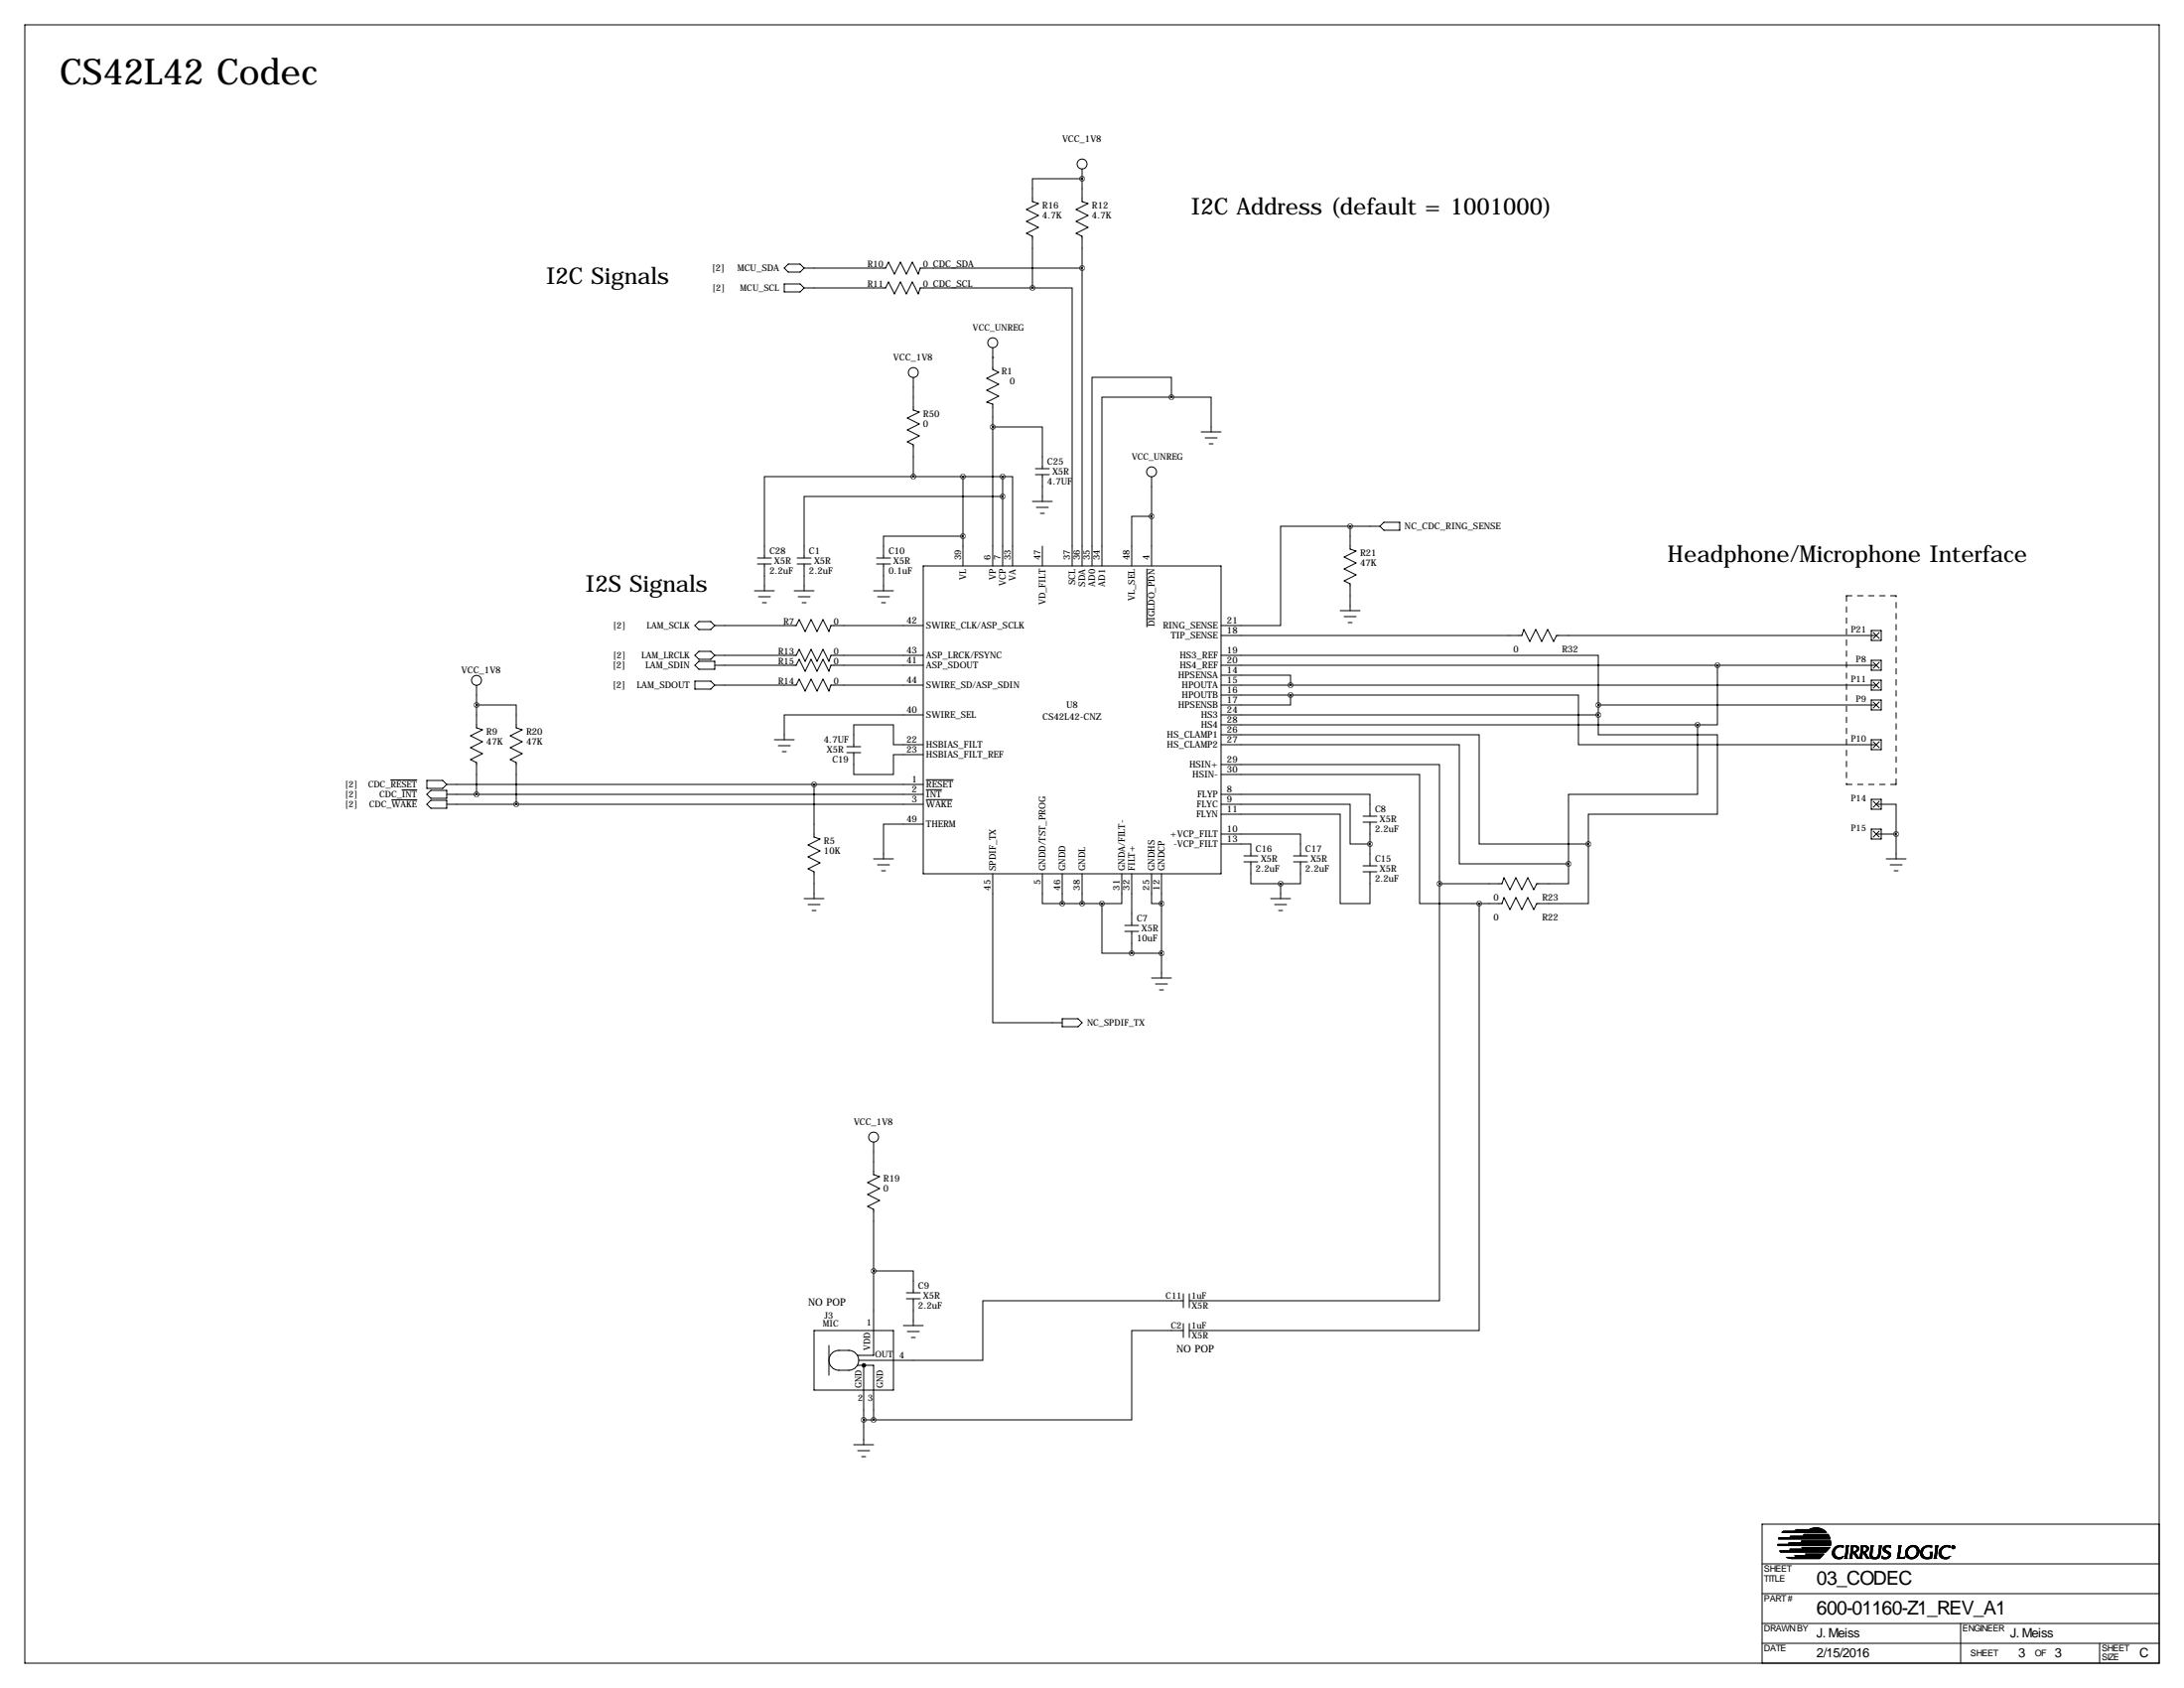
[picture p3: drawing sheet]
<svg xmlns="http://www.w3.org/2000/svg" width="559mm" height="432mm" viewBox="0 0 559 432" stroke-linecap="round" stroke-linejoin="round" font-family="sans-serif">
<g fill="none" stroke="#000" stroke-width=".25">
<path d="M6.3 6.3h546.1v419.1h-546.1zM276.9 45.7h-12.7v5.9l1.5 .5-3.1 1.5 3.1 1.5-3.1 1.5 3.1 1.6-3.1 1.5 1.6 .8v13.2M276.9 45.7h.1M276.9 43.2v8.4l1.5 .5-3.1 1.5 3.1 1.5-3.1 1.5 3.1 1.6-3.1 1.5 1.6 .8v84.3M200.7 72.6h4l1 1.1-1 1h-4zM205.7 68.6l-1-1h-3l-1 1 1 1h3l.9-1h21l.7-1.5 1.6 3 1.5-3 1.5 3 1.5-3 1.5 3 .6-1.5h41.4M205.7 73.7h20.9l.7-1.6 1.6 3.1 1.5-3.1 1.5 3.1 1.5-3.1 1.5 3.1 .6-1.5h28.7M264.2 73.7h10.1v71.1M233.7 96.5v8.4l1.5 .5-3 1.5 3 1.6-3 1.5 3 1.5-3 1.5 1.5 .8v8.1M254 91.4h.1M254 88.9v5.6l1.5 .7-3 1.6 3 1.5-3 1.5 3 1.5-3 1.6 1.5 .5v41.4M254 109.2h12.7v10.7"/>
<path d="M264.9 119.9h3.6M299.7 101.6v-5.1h-20.3v48.3M299.7 101.6h-17.8v43.2M299.7 101.6h10.2v8.9M307.3 110.5h5.1M308.4 112h3M309.4 113.5h1M233.7 121.9h-38.1v20.8M233.7 121.9h22.8M246.4 137.2h-20.3v5.5M246.4 121.9v22.9M256.5 121.9v5.1"/>
<path d="M256.5 127h-50.8v15.7M256.5 121.9h2.6v22.9M256.5 127v17.8M264.2 128.3h5M264.9 121.4h3.6M265.2 129.8h3M266.2 131.3h1M266.7 121.4v6.9M266.7 139.7v5.1M294.6 132.1h-5v12.7M294.6 121.9v22.9M345.4 134.6h-17.7v25.4h-15.3"/>
<path d="M345.4 134.6v5.9l1.6 .5-3.1 1.5 3.1 1.5-3.1 1.5 3.1 1.6-3.1 1.5 1.5 .8v6.8M345.4 134.6h7.7M353.1 134.6l1-1h4v2h-4zM193 151.1h5.1M193.8 142.7h3.6M193.8 144.3h3.6M194.1 152.7h3M195.1 154.2h1M195.6 144.3v6.8M203.2 151.1h5.1M204 142.7h3.5M204 144.3h3.5"/>
<path d="M204.2 152.7h3.1M205.2 154.2h1M205.7 144.3v6.8M223.5 151.1h5.1M224.3 142.7h3.5M224.3 144.3h3.5M224.5 152.7h3.1M225.6 154.2h1M226.1 144.3v6.8M236.2 144.8h76.2v78.7h-76.2zM293.4 145.5v14.9M342.9 156.2h5.1"/>
<path d="M343.9 157.7h3.1M344.9 159.3h1M121.9 175.3v10.9l1.5 .5-3 1.5 3 1.5-3 1.6 3 1.5-3 1.5 1.5 .8v8.1M177.8 174.2h4.1l1 1.1-1 1h-4.1zM178.8 169.2h4.1v2h-4.1l-1-1zM182.9 167.6l-1-1h-3.1l-1 1 1 1.1h3.1l.9-1.1h20.9l.8-1.5 1.5 3.1 1.5-3.1 1.5 3.1 1.6-3.1 1.5 3.1 .5-1.6h23.6M182.9 160l-1-1h-3.1l-1 1 1 1h3.1l.9-1h20.9l.8-1.5 1.5 3 1.5-3 1.5 3 1.6-3 1.5 3 .5-1.5h23.6M182.9 170.2h20.8l.8-1.5 1.5 3 1.5-3 1.5 3 1.6-3 1.5 3 .5-1.5h23.6M182.9 175.3h20.8l.8-1.6 1.5 3.1 1.5-3.1 1.5 3.1 1.6-3.1 1.5 3.1 .5-1.5h23.6M312.4 167.6h96.5v12.7M312.4 172.7h17.8v2.6M312.4 162.6h77l.5-1.6 1.5 3.1 1.5-3.1 1.6 3.1 1.5-3.1 1.5 3.1 .8-1.5h81.8"/>
<path d="M312.4 170.2h167.7M312.4 175.3h167.7M312.4 177.8h17.8M330.2 177.8v2.5h-17.8M330.2 177.8h73.7v12.7h76.2M439.4 170.2v15.2h-5.1M478.8 161.3h2.5v2.5h-2.5zM478.8 168.9h2.5v2.5h-2.5zM478.8 174h2.5v2.5h-2.5zM478.8 179.1h2.5v2.5h-2.5zM479.3 169.4l1.5 1.5M479.3 179.6l1.5 1.5"/>
<path d="M479.3 174.5l1.5 1.5M479.3 161.8l1.5 1.5M480.8 169.4l-1.5 1.5M480.8 179.6l-1.5 1.5M480.8 174.5l-1.5 1.5M480.8 161.8l-1.5 1.5M100 199.5h6.7M109.2 199.6h4.1l1 1.1-1 1h-4.1zM121.9 180.3h10.2v5.9l1.5 .5-3 1.5 3 1.5-3 1.6 3 1.5-3 1.5 1.5 .8v10.6M198.1 189.2h5.1M199.1 190.8h3.1M200.2 192.3h1"/>
<path d="M216.7 192.5h3.5M216.7 191h3.5M218.4 192.5v5.6h10.2v-5.1h7.6M236.2 190.5h-7.6v-5.1h-10.2v5.6M236.2 182.9h-35.5v6.3M237 199.5h6.9M312.4 188h66.1v27.9h27.9M312.4 190.5h61v30.5h27.9M312.4 195.6h55.9v30.5M312.4 198.1h50.8v33h15.3M312.4 185.4h121.9M312.4 182.9h96.5"/>
<path d="M408.9 182.9v5.1h30.5v20.3h-33v7.6M408.9 180.3h71.2M408.9 180.3v2.6M434.3 185.4v17.8h-33v17.8M478.8 189.2h2.5v2.6h-2.5zM479.3 189.7l1.5 1.6M480.8 189.7l-1.5 1.6M100.2 204.6h6.5M102.9 202h3.8M109.2 205.7l1-1h4.1v2.1h-4.1zM110.2 202.2h4.1v2h-4.1l-1-1zM114.3 203.2h121.9"/>
<path d="M114.3 205.7h121.9M114.3 200.7h121.9M208.3 200.7v13.4l1.5 .5-3 1.6 3 1.5-3 1.5 3 1.5-3 1.5 1.5 .8v6.9M223.5 219.7h5.1M236.2 210.8h-10.1v8.9M237 202h3.9M237 204.5h6.6M312.4 203.2h38.1v5.6M312.4 213.4h20.3v5.5M312.4 208.3h30.5v22.8h7.6v-8.1M312.4 205.7h33v10.2h5.1M312.4 215.9h7.6v3"/>
<path d="M318.3 218.9h3.5M331 218.9h3.5M348.7 208.8h3.6M348.7 210.3h3.6M350.5 210.3v11.2M406.4 215.9v15.2h-13.2l-.8 1.6-1.5-3.1-1.5 3.1-1.5-3.1-1.6 3.1-1.5-3.1-.5 1.5h-5.8M478.8 204.5h2.5v2.5h-2.5zM478.8 212.1h2.5v2.5h-2.5zM479.3 205l1.5 1.5M479.3 212.6l1.5 1.5M480.1 205.7h5v7.7M480.1 213.4h5"/>
<path d="M480.8 205l-1.5 1.5M480.8 212.6l-1.5 1.5M482.6 219.7h5.1M485.1 213.4v6.3M205.7 229.9h5.1M206.8 231.4h3M207.8 232.9h1M224.5 221.2h3.1M225.6 222.8h1M254 223.5v38.1h17.8M266.7 223.5v7.6h5.1M271.8 223.5v7.6"/>
<path d="M271.8 231.1h10.1M276.9 223.5v7.6M281.9 231.1v12.7h7.7M287 223.5v7.6h-5.1M287.8 236.7h3.5M287.8 238.3h3.5M289.6 223.5v13.2M289.6 238.3v5.5M294.6 223.5v7.6h2.6M297.2 223.5v26.7M318.3 220.5h3.5M320 220.5v5.6h7.7"/>
<path d="M325.1 229.9h5.1M326.1 231.4h3.1M327.2 232.9h1M327.7 226.1v3.8M331 220.5h3.5M332.7 220.5v5.6h-5M348.7 221.5h3.6M348.7 223h3.6M368.3 226.1v106.6h-64M378.5 231.1v109.3h-74.2M401.3 221v5.1h-8.1l-.8 1.5-1.5-3.1-1.5 3.1-1.5-3.1-1.6 3.1-1.5-3.1-.5 1.6h-16M483.6 221.2h3.1"/>
<path d="M484.6 222.8h1M289.6 243.8h7.6M294.6 250.2h5.1M295.7 251.7h3M296.7 253.2h1M271.8 260.6h4l1.1 1-1.1 1h-4zM223.5 292.1v8.4l1.5 .5-3 1.5 3 1.5-3 1.6 3 1.5-3 1.5 1.5 .8v37.3h-4.1M223.5 325.1h10.2v5.6M231.1 339.1h5.1M231.9 330.7h3.6M231.9 332.2h3.6M233.7 332.2v6.9"/>
<path d="M302.8 332.7h-51.3v15.3h-31.8M302.8 331v3.5M302.8 338.6v3.5M304.3 331v3.5M304.3 338.6v3.5M208.3 340.4h20.3v15.2h-20.3zM212.1 344.2v7.6M212.6 346.4a2.54 2.54 0 0 1 2-1 5 5 0 0 1 4.2 .6 2.54 2.54 0 0 1 .8 2.8 2.54 2.54 0 0 1-2.4 1.7 5 5 0 0 1-4.2-.5 2.54 2.54 0 0 1-.4-3.6zM219.4 349.2h4.1v14M221 349.2v20.4M232.2 340.6h3M233.2 342.1h1"/>
<path d="M302.8 340.4h-13.2v22.8h-66.1M218.4 369.6h5.1M219.5 371.1h3M220.5 372.6h1M221 363.2h2.5M454.9 395.2h13.5M454.9 395.1h13.5M454.9 395h13.5M454.9 395.3h13.5M455 393.7h13.3M455 393.6h13.3M455.1 393.5h13.1"/>
<path d="M455.1 393.4h13.1M455.1 393.3h13.1M455.3 396.7h12.2M455.4 396.8h12M455.4 396.7h12M455.4 396.8h11.9M455.5 397h11.7M455.5 397.1h11.6M455.9 392h11.5M455.9 392h11.4M456 391.9h11.3M456 391.9h11.2"/>
<path d="M456.1 391.8h11.1M456.2 391.7h10.9M456.3 391.7h10.7M457 398.4h8.9M457.3 398.5h8.5M457.4 398.5h8.3M457.6 398.6h8.1M457.7 398.6h7.9M457.7 395h10.7M457.7 394.9h10.7M457.7 394.8h10.7M457.7 394.7h10.7"/>
<path d="M457.7 394.6h10.7M458 396.3h9.8M458 396.2h9.9M458 393.2h10.1M458 393.1h10.1M458.1 396.5h9.5M458.1 396.5h9.6M458.1 396.4h9.6M458.1 393h10M458.1 393h9.9M458.1 392.9h9.9M458.3 398.7h7.2"/>
<path d="M459.1 391.6h7.9M459.2 398h7M459.2 391.6h7.7M459.3 398h6.9M459.3 398.1h6.8M459.3 391.5h7.5M459.4 398.1h6.7M459.4 391.4h7.3M459.5 391.4h7.1M459.6 398.2h6.4M459.6 391.3h6.9M459.7 398.3h6.3"/>
<path d="M459.7 398.3h6.2M460.9 394.5h7.5M460.9 394.4h7.5M460.9 394.3h7.5M460.9 394.2h7.5M461 394.2h7.4M461 395.8h7.3M461.1 396h7M461.1 395.9h7.1M461.2 396.2h6.7M461.3 392.9h6.7M461.4 392.8h6.5"/>
<path d="M461.4 392.7h6.5M461.5 392.7h6.4M461.5 392.6h6.3M461.6 392.5h6.1M461.9 397.5h4.8M462 397.6h4.6M462.1 397.7h4.4M462.2 397.8h4.2M463 391.2h3.3M463 391.2h3.2M463.2 391.1h2.9M463.3 391.1h2.7"/>
<path d="M463.5 391h2.2M463.8 390.9h1.7M464 390.9h1.4M464.3 390.8h.7M466.3 397.9h-7.1M467.6 396.6h-9.5M467.8 396.3l-9.8 .1M468 396.1h-6.9M468.8 397.6h.6M468.8 397.5h.6M468.8 397.4h.6M468.8 397.3h.5"/>
<path d="M468.8 397.2h.5M468.8 397.1h.5M468.8 397h.5M468.9 397.8h.6M468.9 397.7h.6M468.9 397h.4M468.9 396.8h.5M468.9 396.7h.5M468.9 398h.7M468.9 397.9h.7M468.9 396.6h.5M469 398h.7"/>
<path d="M469 396.5h.5M469 398.1l.8 .1M469 398.1h.7M469 396.4h.5M469 396.4h.6M469.1 396.3h.5M469.1 398.2h.8M469.1 396.2h.6M469.2 398.3h.9M469.2 398.3h.8M469.2 396.2h.5M469.2 398.4h2.2"/>
<path d="M469.3 396h.6M469.3 396h.7M469.4 398.5h2M469.4 396.8l-.5 .1M469.4 395.9h.6M469.5 398.6h1.8M469.5 395.8h.8M469.6 395.7h.9M469.6 398.6h1.7M469.6 395.7h2M469.7 395.6h1.9M469.8 396.1h-.6"/>
<path d="M469.9 395.5h1.8M470 398.7h1.1M470.1 395.5h1.6M470.2 398.8h.7M470.2 395.4h1.4M470.2 395.8l-.8 .1M470.4 395.4h1M471.2 398.3h.3M471.2 395.7h.4M471.3 398.3h.2M471.4 395.8h.2M471.4 398.2h.2"/>
<path d="M471.5 398.2h.1M471.5 395.8h.1M471.6 398.1h.1M471.9 398.7h.8M472 398.6h.6M472 398.5h.6M472.1 398.5h.5M472.1 398.4h.4M472.1 398.3h.4M472.1 398.2h.4M472.1 398.1h.5M472.1 398h.5"/>
<path d="M472.2 397.8h.4M472.2 397.7h.4M472.2 397.6h.4M472.2 397.5h.4M472.2 397.4h.5M472.2 397.3h.5M472.2 397.2h.5M472.3 397.1h.4M472.3 397h.4M472.3 396.8h.4M472.3 396.7h.4M472.3 395.4h.8"/>
<path d="M472.3 396.6h.5M472.3 396.5h.5M472.3 396.4h.5M472.3 396.3h.5M472.3 395.5h.7M472.4 396.3h.4M472.4 396.2h.4M472.4 396.1h.4M472.4 396h.4M472.4 395.9h.4M472.4 395.6h.5M472.4 395.5h.6"/>
<path d="M472.4 395.8h.4M472.4 395.8h.5M472.4 395.7h.5M472.6 397.9h-.5M473.2 398.7h.8M473.3 398.6h.6M473.3 398.5h.6M473.4 398.5h.5M473.4 398.4h.5M473.4 398.3h.5M473.4 398.2h.5M473.4 398.1h.5"/>
<path d="M473.5 398h.4M473.5 397.8h.4M473.5 397.7h.4M473.5 397.6h.4M473.5 397.5h.5M473.5 397.4h.5M473.5 397.3h.5M473.5 397.2h.5M473.6 397.1h.4M473.6 397h.4M473.6 396.8h.4M473.6 395.4h1.4"/>
<path d="M473.6 396.7h.4M473.6 396.6h.5M473.6 396.5h.5M473.6 396.4h.5M473.6 395.5h1.5M473.7 396.3h.4M473.7 396.2h.4M473.7 396.1h.4M473.7 396h.4M473.7 395.6h1.7M473.7 395.5h1.5M473.7 395.9h.5"/>
<path d="M473.7 395.8h.5M473.7 395.7h.5M473.9 397.9h-.4M474.2 397h.7M474.2 397.1h.5M474.2 397.1h.6M474.3 397.3h.5M474.3 397.2h.4M474.4 397.5h.5M474.4 397.4h.5M474.4 397h.6M474.4 397.6h.6"/>
<path d="M474.5 397.6l.5 .1M474.5 397.7h.5M474.6 397.8h.5M474.6 397.9h.6M474.7 398h.5M474.7 398.1h.6M474.7 395.7h.7M474.8 398.1h.5M474.8 396.8h.4M474.8 398.2h.6M474.8 396.7h.5M474.8 395.7h.7"/>
<path d="M474.9 398.3h.5M474.9 396.7h.4M474.9 398.4h.7M474.9 398.3h.6M474.9 395.8h.6M475 395.8h.5M475 398.5h.7M475 398.5h.6M475 396.5h.5M475 395.9h.6M475.1 398.6h.6M475.1 396.5h.4"/>
<path d="M475.1 396.4h.4M475.1 396h.5M475.1 398.6l1.4 .1M475.1 396.3h.4M475.1 396.3h.5M475.1 396.2h.5M475.1 396.1h.5M475.2 396.8l-.7 .1M475.4 396.6h-.5M475.8 398.6h.6M475.8 398.5h.6M475.9 398.5h.5"/>
<path d="M475.9 398.4h.5M475.9 398.3h.5M475.9 398.2h.5M475.9 398.1h.5M475.9 398h.5M476 398h.4M476 397.9h.5M476 397.8h.5M476 397.7h.5M476 397.6h.5M476 397.5h.5M476 397.4h.5"/>
<path d="M476 397.3h.5M476 397.2h.5M476.1 397.1h.4M476.1 397.1h.5M476.1 397h.5M476.1 396.8h.5M476.1 395.4h1.4M476.1 396.7h.5M476.1 396.6h.5M476.1 396.5h.5M476.1 396.4h.5M476.1 395.5h1.5"/>
<path d="M476.2 396.3h.5M476.2 396.2h.5M476.2 396.1h.5M476.2 396h.5M476.2 395.6h1.7M476.2 395.5h1.5M476.2 395.9h.5M476.2 395.8h.5M476.2 395.7h.5M476.7 397.1h.7M476.7 397h.8M476.7 395.8l-.5 .1"/>
<path d="M476.8 397.1h.4M476.8 397.3h.5M476.8 397.2h.5M476.9 397.4h.5M476.9 397.3h.4M476.9 397.5h.5M476.9 397h.6M477 397.6h.5M477 397.5h.5M477.1 397.7h.4M477.1 397.8h.5M477.2 397.9h.5"/>
<path d="M477.2 398h.5M477.3 398.1h.5M477.3 398h.4M477.3 395.7h.6M477.3 396.8h.4M477.4 398.2h.5M477.4 396.7h.4M477.4 395.7h.6M477.4 398.3h.5M477.5 398.4h.6M477.5 398.3h.5M477.5 395.8h.5"/>
<path d="M477.5 398.5h.7M477.5 398.5h.6M477.5 396.5h.5M477.6 398.6h.6M477.6 396.5h.4M477.6 396.4h.4M477.6 396h.5M477.6 395.9h.5M477.6 398.6l.8 .1M477.6 396.3h.5M477.6 396.2h.5M477.6 396.1h.5"/>
<path d="M477.7 396.8l-.6 .1M477.9 396.6h-.4M478.5 398.1h.5M478.5 398h.5M478.5 397.9h.4M478.5 397.8h.4M478.5 397.7h.4M478.5 397.6h.4M478.5 397.5h.4M478.5 398.3h.7M478.5 398.3h.6M478.5 398.2h.6"/>
<path d="M478.5 397.4h.5M478.5 397.3h.5M478.5 397.2h.5M478.5 397.1h.5M478.6 398.4h.9M478.6 397.1h.4M478.6 397h.4M478.6 396.8h.4M478.6 396.7h.4M478.6 395.4h.8M478.6 398.5h2.1M478.6 396.6h.4"/>
<path d="M478.6 396.5h.5M478.6 396.4h.5M478.6 396.3h.5M478.6 396.2h.5M478.6 395.5h.7M478.7 398.5h2M478.7 396.2h.4M478.7 396.1h.4M478.7 396h.4M478.7 395.9h.4M478.7 395.6h.5M478.7 395.5h.6"/>
<path d="M478.7 398.6h1.9M478.7 395.8h.4M478.7 395.8h.5M478.7 395.7h.5M478.8 398.6h1.7M479 398.7h1.3M479.2 398.8h.9M480.2 398.3h.6M480.3 398.3h.6M480.3 398.2h.6M480.5 398.1h.5M480.5 398h.5"/>
<path d="M480.5 397.9h.5M480.6 397.8h.4M480.6 397.7h.5M480.6 397.6h.5M480.6 397.5h.5M480.7 397.5h.4M480.7 397.4h.4M480.7 397.3h.4M480.7 397.2h.4M480.7 397.1h.4M480.7 397h.5M480.7 396.8h.5"/>
<path d="M480.7 396.7h.5M480.7 395.4h.8M480.8 396.5h.4M480.8 396.4h.4M480.8 396.3h.4M480.8 395.5h.7M480.8 398.4h-.9M480.8 396.2h.5M480.8 396.1h.5M480.8 396h.5M480.8 395.6h.6M480.8 395.5h.6"/>
<path d="M480.9 395.9h.4M480.9 395.8h.4M480.9 395.7h.4M481 398.1l-.6 .1M481.2 396.6h-.4M481.3 395.8l-.4 .1M481.5 398.1h.1M481.5 398.2h.2M481.5 398.1l.1 .1M481.5 398.6h1.6M481.5 398.6h1.7M481.5 398.5h1.8"/>
<path d="M481.5 398.4h.8M481.5 398.3h.4M481.5 398.3h.3M481.8 398.7h1.1M481.8 396.4h.6M481.8 396.3l.6 .1M481.8 396.3h.5M481.8 396.2h.5M481.8 396.6h.9M481.8 396.5h.7M481.8 396.5h.6M481.8 396.1h.5"/>
<path d="M481.8 396h.5M481.9 396.7h.9M481.9 395.9h.5M481.9 396.7h1M482 398.8h.7M482 396.8h1M482 395.8h.6M482 395.7h.7M482 396.8l1.2 .1M482 395.7h1.8M482.1 395.6h1.7M482.1 397h1.1"/>
<path d="M482.2 397h1.1M482.2 395.5h1.6M482.3 397.1h1.1M482.3 395.5h1.5M482.4 397.1l1.1 .1M482.4 395.4h1.4M482.5 395.8l-.6 .1M482.6 397.2h1M482.6 395.4h1M482.7 397.3h.9M482.8 397.3h.9M482.9 398.3h.6"/>
<path d="M482.9 397.4h.8M483 398.3h.5M483 397.5h.7M483.1 398.2h.5M483.1 397.5h.7M483.2 397.6h.6M483.2 398.1h.5M483.2 398h.5M483.2 397.7h.6M483.3 397.8h.5M483.3 395.7h.5M483.5 398.4h-.9"/>
<path d="M483.5 395.8h.2M483.6 395.8h.1M483.7 395.9h.1M483.8 397.9h-.5M485.4 398.6h1.9M485.5 398.5h1.8M485.5 398.3h.6M485.5 398.3h.5M485.5 398.2h.5M485.6 398.1h.4M485.6 398.1h.5M485.6 398h.5"/>
<path d="M485.6 397.9h.5M485.6 397.8h.5M485.6 397.7h.5M485.6 397.6h.5M485.6 397.5h.5M485.6 397.4h.5M485.7 397.3h.5M485.7 397.2h.5M485.7 397.1h.5M485.7 397h.5M485.7 395.4h.9M485.7 396.8h.5"/>
<path d="M485.7 396.7h.5M485.7 396.6h.5M485.7 396.5h.5M485.8 396.5h.4M485.8 396.4h.5M485.8 396.3h.5M485.8 396.2h.5M485.8 395.5h.6M485.8 395.5h.7M485.9 396h.4M485.9 395.9h.4M485.9 395.8h.4"/>
<path d="M485.9 395.7h.5M486.2 396.8l-.5 .1M486.3 396.1h-.4M486.4 395.6h-.5M487.2 398.3h.2M487.3 398.6l-2 .1M487.3 398.3h.1M487.4 398.4h-1.9M487.4 398.2h.1M487.5 397.6h.6M487.5 397.5h.6M487.5 397.5h.5"/>
<path d="M487.5 397.4h.5M487.5 397.3h.5M487.5 397.2h.5M487.5 397.1h.5M487.5 397h.5M487.6 397.8h.5M487.6 397.7h.5M487.6 397.6h.5M487.6 397h.4M487.6 396.8h.5M487.6 396.7h.5M487.6 397.9h.6"/>
<path d="M487.6 397.8h.6M487.6 396.6h.5M487.7 398h.6M487.7 398h.5M487.7 396.5h.5M487.7 398.1l.7 .1M487.7 398.1h.6M487.7 396.4h.5M487.8 396.3h.5M487.8 398.2h.7M487.8 396.2h.5M487.9 398.3h.7"/>
<path d="M487.9 398.3h.6M487.9 396.2h.5M487.9 398.4h1M488 396h.5M488 396h.6M488.1 398.5h2M488.1 395.9h.5M488.1 398.5h1.9M488.2 398.6h1.7M488.2 395.8h.7M488.3 398.6h1.6M488.3 396.3l-.6 .1"/>
<path d="M488.3 395.7h.8M488.4 395.7h1M488.4 395.6h2.1M488.5 396.1h-.6M488.5 398.7h1.1M488.6 395.5h1.8M488.7 398.8h.7M488.7 395.5h1.6M488.8 395.8l-.7 .1M488.8 395.4h1.3M489 395.4h1M489.6 395.7h1"/>
<path d="M489.7 398.3h.6M489.8 398.3h.6M489.8 395.7h.8M489.9 398.2h.5M489.9 395.8h.8M490 395.8l.7 .1M490.1 398.1h.5M490.1 398h.5M490.2 398h.4M490.2 395.9h.6M490.2 396h.6M490.3 398.4h-1"/>
<path d="M490.3 397.8h.4M490.3 397.8h.5M490.3 396.1h.6M490.3 397.7h.5M490.3 396.2h.6M490.4 397.6h.5M490.4 396.3h.5M490.4 396.2h.5M490.4 397.5h.5M490.4 397.4h.5M490.4 396.3h.6M490.5 397.3h.5"/>
<path d="M490.5 397.2h.5M490.5 396.6h.5M490.5 396.5h.5M490.5 396.4h.5M490.5 398.1l-.6 .1M490.5 397.1h.5M490.5 397h.5M490.5 396.8h.5M490.5 396.7h.5M490.7 397.9h-.5M490.9 397.6l-.6 .1M491 397.1l-.5 .1"/>
<path d="M491.4 397.7h.6M491.4 397.6h.5M491.4 397.5h.5M491.4 397.4h.5M491.4 397.3h.5M491.4 397.2h.5M491.4 397.1h.5M491.4 397h.5M491.4 397.9h.7M491.4 397.8h.6M491.4 396.8h.5M491.4 396.7h.5"/>
<path d="M491.5 398h.7M491.5 396.7h.4M491.5 396.6h.5M491.5 398.1h.7M491.5 396.5h.5M491.6 398.1l.7 .1M491.6 396.4h.5M491.6 398.2h.8M491.6 396.3h.6M491.7 398.3h.8M491.7 396.2h.5M491.7 398.3h.9"/>
<path d="M491.7 396.2h.6M491.8 398.4h1.2M491.8 396h.6M491.9 398.5h2.3M491.9 396h.6M491.9 395.9h.7M492 398.5h2.2M492.1 398.6h2.1M492.1 395.8h.8M492.2 396.3l-.6 .1M492.2 398.6h2M492.2 395.7h.8"/>
<path d="M492.3 395.7h2M492.4 396.1h-.7M492.4 395.6h1.9M492.5 398.7h1.3M492.6 395.5h1.7M492.7 395.5h1.6M492.7 398.8h.8M492.7 395.8l-.7 .1M492.8 395.4h1.5M493 395.4h1.2M493.8 397.1h.6M493.8 398.3h.5"/>
<path d="M493.8 398.2h.5M493.8 398.1h.5M493.8 395.7h.4M493.9 398h.4M493.9 397.9h.4M493.9 397.8h.4M493.9 397.7h.4M493.9 397.2h.5M493.9 397.6h.5M493.9 397.5h.5M493.9 397.4h.5M493.9 397.3h.5"/>
<path d="M494 395.8h.2M494.1 395.8h.1M494.2 395.9h.1M494.3 398.4h-1M494.4 397.6l-.5 .1M494.8 398.7h.8M494.9 398.6h.6M494.9 398.5h.6M494.9 398.4h.6M495 398.3h.5M495 398.2h.5M495 398.1h.5"/>
<path d="M495 398h.5M495 397.9h.5M495 397.8h.5M495 397.7h.5M495.1 397.6h.4M495.1 397.6h.5M495.1 397.5h.5M495.1 397.4h.5M495.1 397.3h.5M495.1 397.2h.5M495.1 397.1h.5M495.1 397h.5"/>
<path d="M495.1 395.4h.9M495.2 396.8h.4M495.2 396.8h.5M495.2 396.7h.5M495.2 396.6h.5M495.2 396.5h.5M495.2 396.4h.5M495.2 396.3h.5M495.2 396.2h.5M495.2 396.1h.5M495.2 395.5h.7M495.3 396h.4"/>
<path d="M495.3 396h.5M495.3 395.9h.5M495.3 395.8h.5M495.3 395.7h.5M495.7 396.3l-.5 .1M495.9 395.6h-.6M496.1 397.6h.6M496.1 397.5h.6M496.1 397.4h.6M496.1 397.3h.5M496.1 397.2h.5M496.1 397.1h.5"/>
<path d="M496.1 397h.5M496.2 397.8h.6M496.2 397.7h.6M496.2 397h.5M496.2 396.8h.5M496.2 396.7h.5M496.2 397.9h.7M496.2 396.6h.5M496.3 398h.7M496.3 398h.6M496.3 396.5h.5M496.3 398.1l.8 .1"/>
<path d="M496.3 398.1h.7M496.3 396.4h.5M496.3 396.4h.6M496.4 396.3h.5M496.4 398.2h.8M496.4 396.2h.6M496.5 398.3h.9M496.5 398.3h.8M496.5 396.2h.5M496.6 398.4h2.2M496.6 396h.6M496.7 398.5h2"/>
<path d="M496.7 395.9h.6M496.8 398.6h1.8M496.8 395.8h.8M496.9 395.7h.9M496.9 398.6h1.7M497 395.7h1.9M497 395.6h2M497.1 396.1h-.6M497.2 398.7h1.1M497.2 395.5h1.8M497.3 395.5h1.7M497.4 398.8h.7"/>
<path d="M497.5 395.8l-.8 .1M497.5 395.4h1.4M497.6 395.4h1.1M498.4 398.3h.4M498.4 395.7h.5M498.6 398.3h.2M498.7 395.8h.2M498.7 398.2h.2M498.8 398.2h.1M498.8 395.8h.1M498.9 398.1h.1M499.4 395.8h.1"/>
<path d="M499.4 395.7h.1M499.4 396h.1M499.4 395.9h.1M499.4 395.5h.1M499.5 396.1h.6M499.5 396h.1M499.5 395.6h-.1M499.5 395.5h.1M499.5 395.4h.1M499.6 395.4h.4M499.6 396.2h.3M499.6 396h.1"/>
<path d="M499.6 395.9h.1M499.6 395.8h.1M499.6 395.8h.3M499.6 395.7h.1M499.6 395.5h.3M499.8 395.8h.1M499.8 395.7h.1M499.9 395.9h.1M499.9 396h.1M499.9 395.7h.1M499.9 395.6h.1M499.9 395.6h-.3"/>
<path d="M499.9 395.4h.1M500 396h.1M500 395.5h.1M500.1 396h.1M500.1 395.6h.1M500.1 395.5h.1M500.1 395.9h.1M500.1 395.8h.1M500.1 395.7h.1M552.4 389.9h-101.6v35.5M450.8 415.3h101.6M450.8 407.7h101.6"/>
<path d="M450.8 400h101.6M501.6 415.3v10.1M450.8 420.4h101.6M537.2 420.4v5"/>
<circle cx="276.9" cy="42" r="1.27"/>
<circle cx="233.7" cy="95.3" r="1.27"/>
<circle cx="254" cy="87.7" r="1.27"/>
<circle cx="294.6" cy="120.7" r="1.27"/>
<circle cx="121.9" cy="174" r="1.27"/>
<circle cx="223.5" cy="290.9" r="1.27"/>
<circle cx="221" cy="349.3" r=".3"/>
<circle cx="221" cy="349.3" r=".2"/>
<circle cx="221" cy="349.3" r=".46"/>
</g>
<path d="M472.4 152.4v48.3M485.1 152.4h-12.7M472.4 200.7h12.7M485.1 200.7v-48.3" fill="none" stroke="#000" stroke-width=".25" stroke-dasharray="1.4 1.4"/>
<path d="M401.3 221a.05 .05 0 0 0 .1 0 .05 .05 0 0 0-.1 0zM408.9 182.9a.05 .05 0 0 0 .1 0 .05 .05 0 0 0-.1 0zM271.7 231.1a.05 .05 0 0 0 .1 0 .05 .05 0 0 0-.1 0zM297.1 231.1a.05 .05 0 0 0 .1 0 .05 .05 0 0 0-.1 0zM297.1 243.8a.05 .05 0 0 0 .1 0 .05 .05 0 0 0-.1 0zM289.5 243.8a.05 .05 0 0 0 .1 0 .05 .05 0 0 0-.1 0zM327.6 226.1a.05 .05 0 0 0 .1 0 .05 .05 0 0 0-.1 0zM276.8 231.1a.05 .05 0 0 0 .1 0 .05 .05 0 0 0-.1 0zM281.9 231.1a.05 .05 0 0 0 .1 0 .05 .05 0 0 0-.1 0zM121.9 180.3a.05 .05 0 0 0 .1 0 .05 .05 0 0 0-.1 0zM121.9 203.2a.05 .05 0 0 0 .1 0 .05 .05 0 0 0-.1 0zM294.6 132.1a.05 .05 0 0 0 .1 0 .05 .05 0 0 0-.1 0zM350.5 215.9a.05 .05 0 0 0 .1 0 .05 .05 0 0 0-.1 0zM132 205.7a.05 .05 0 0 0 .1 0 .05 .05 0 0 0-.1 0zM208.2 200.7a.05 .05 0 0 0 .1 0 .05 .05 0 0 0-.1 0zM345.4 134.6a.05 .05 0 0 0 .1 0 .05 .05 0 0 0-.1 0zM246.3 137.2a.05 .05 0 0 0 .1 0 .05 .05 0 0 0-.1 0zM256.5 121.9a.05 .05 0 0 0 .1 0 .05 .05 0 0 0-.1 0zM256.5 127a.05 .05 0 0 0 .1 0 .05 .05 0 0 0-.1 0zM378.4 231.1a.05 .05 0 0 0 .1 0 .05 .05 0 0 0-.1 0zM223.5 363.2a.05 .05 0 0 0 .1 0 .05 .05 0 0 0-.1 0zM299.7 101.6a.05 .05 0 0 0 .1 0 .05 .05 0 0 0-.1 0zM246.3 121.9a.05 .05 0 0 0 .1 0 .05 .05 0 0 0-.1 0zM233.6 121.9a.05 .05 0 0 0 .1 0 .05 .05 0 0 0-.1 0zM434.3 185.4a.05 .05 0 0 0 .1 0 .05 .05 0 0 0-.1 0zM276.8 45.7a.05 .05 0 0 0 .1 0 .05 .05 0 0 0-.1 0zM264.1 73.7a.05 .05 0 0 0 .1 0 .05 .05 0 0 0-.1 0zM276.8 68.6a.05 .05 0 0 0 .1 0 .05 .05 0 0 0-.1 0zM439.4 170.2a.05 .05 0 0 0 .1 0 .05 .05 0 0 0-.1 0zM408.9 180.3a.05 .05 0 0 0 .1 0 .05 .05 0 0 0-.1 0zM220.9 363.2a.05 .05 0 0 0 .1 0 .05 .05 0 0 0-.1 0zM223.5 325.1a.05 .05 0 0 0 .1 0 .05 .05 0 0 0-.1 0zM485.1 213.4a.05 .05 0 0 0 .1 0 .05 .05 0 0 0-.1 0z" fill="#000" stroke="#000" stroke-width="1.3"/>
<text font-size="9.2" x="15.2" y="21.7">CS42L42 Codec</text>
<g font-size="5.9">
<text x="304.8" y="55">I2C Address (default = 1001000)</text>
<text x="139.7" y="72.7">I2C Signals</text>
<text x="426.7" y="143.9">Headphone/Microphone Interface</text>
<text x="149.9" y="151.5">I2S Signals</text>
</g>
<g font-size="4.9">
<text x="464.8" y="405.5">03_CODEC</text>
<text x="464.8" y="413.1">600-01160-Z1_REV_A1</text>
</g>
<g font-size="3.3">
<text x="464.8" y="418.9">J. Meiss</text>
<text x="514.3" y="418.9">J. Meiss</text>
<text x="464.8" y="424">2/15/2016</text>
<text x="516.5" y="424">3</text>
<text x="525.8" y="424">3</text>
<text x="547.4" y="424">C</text>
</g>
<g font-size="2.6">
<text x="206.8" y="333.9">NO POP</text>
<text x="301" y="346">NO POP</text>
</g>
<g font-size="2.4">
<text x="271.8" y="36.4">VCC_1V8</text>
<text x="266.7" y="53.3">R16</text>
<text x="279.4" y="53.3">R12</text>
<text x="266.7" y="55.9">4.7K</text>
<text x="279.4" y="55.9">4.7K</text>
<text x="182.2" y="69.4">[2]</text>
<text x="188.7" y="69.4">MCU_SDA</text>
<text x="228.6" y="92.3">VCC_1V8</text>
<text x="256.2" y="95.6">R1</text>
<text x="258.4" y="98.2">0</text>
<text x="236.2" y="106.7">R50</text>
<text x="236.2" y="109.2">0</text>
<text x="268" y="118.9">C25</text>
<text x="268" y="124">4.7UF</text>
<text x="269.2" y="121.5">X5R</text>
<text x="359.4" y="135.5">NC_CDC_RING_SENSE</text>
<text x="196.8" y="141.8">C28</text>
<text x="207" y="141.8">C1</text>
<text x="227.3" y="141.8">C10</text>
<text x="245.9" y="143.3" transform="rotate(-90 245.9 143.3)">39</text>
<text x="253.5" y="143.3" transform="rotate(-90 253.5 143.3)">6</text>
<text x="256" y="143.3" transform="rotate(-90 256 143.3)">7</text>
<text x="258.6" y="143.3" transform="rotate(-90 258.6 143.3)">33</text>
<text x="266.2" y="143.3" transform="rotate(-90 266.2 143.3)">47</text>
<text x="273.8" y="143.3" transform="rotate(-90 273.8 143.3)">37</text>
<text x="276.4" y="143.3" transform="rotate(-90 276.4 143.3)">36</text>
<text x="278.9" y="143.3" transform="rotate(-90 278.9 143.3)">35</text>
<text x="281.4" y="143.3" transform="rotate(-90 281.4 143.3)">34</text>
<text x="289.1" y="143.3" transform="rotate(-90 289.1 143.3)">48</text>
<text x="294.1" y="143.3" transform="rotate(-90 294.1 143.3)">4</text>
<text x="348" y="142.2">R21</text>
<text x="196.8" y="146.9">2.2uF</text>
<text x="198.1" y="144.3">X5R</text>
<text x="207" y="146.9">2.2uF</text>
<text x="208.3" y="144.3">X5R</text>
<text x="227.3" y="146.9">0.1uF</text>
<text x="228.6" y="144.3">X5R</text>
<text x="247.2" y="148.3" transform="rotate(-90 247.2 148.3)">VL</text>
<text x="254.8" y="148.4" transform="rotate(-90 254.8 148.4)">VP</text>
<text x="257.4" y="149.9" transform="rotate(-90 257.4 149.9)">VCP</text>
<text x="259.9" y="148.5" transform="rotate(-90 259.9 148.5)">VA</text>
<text x="275.2" y="149.6" transform="rotate(-90 275.2 149.6)">SCL</text>
<text x="348" y="144.8">47K</text>
<text x="267.5" y="154.8" transform="rotate(-90 267.5 154.8)">VD_FILT</text>
<text x="277.7" y="150" transform="rotate(-90 277.7 150)">SDA</text>
<text x="280.2" y="150" transform="rotate(-90 280.2 150)">AD0</text>
<text x="282.8" y="150" transform="rotate(-90 282.8 150)">AD1</text>
<text x="290.4" y="153.6" transform="rotate(-90 290.4 153.6)">VL_SEL</text>
<text x="232" y="159.5">42</text>
<text x="237" y="160.9">SWIRE_CLK/ASP_SCLK</text>
<text x="295.5" y="160.4" transform="rotate(-90 295.5 160.4)">DIGLDO_PDN</text>
<text x="297.5" y="160.9">RING_SENSE</text>
<text x="313.9" y="159.5">21</text>
<text x="232" y="167.1">43</text>
<text x="299.6" y="163.4">TIP_SENSE</text>
<text x="313.9" y="167.1">19</text>
<text x="313.9" y="162.1">18</text>
<text x="387.3" y="166.8">0</text>
<text x="399.6" y="166.8">R32</text>
<text x="118.1" y="172.3">VCC_1V8</text>
<text x="156.8" y="171">[2]</text>
<text x="165.1" y="171">LAM_SDIN</text>
<text x="232" y="169.7">41</text>
<text x="237" y="171">ASP_SDOUT</text>
<text x="237" y="168.5">ASP_LRCK/FSYNC</text>
<text x="301.5" y="173.6">HPSENSA</text>
<text x="301.9" y="168.5">HS3_REF</text>
<text x="301.9" y="171">HS4_REF</text>
<text x="313.9" y="169.7">20</text>
<text x="313.9" y="172.2">14</text>
<text x="156.8" y="176.1">[2]</text>
<text x="162.9" y="176.1">LAM_SDOUT</text>
<text x="232" y="174.8">44</text>
<text x="237" y="176.1">SWIRE_SD/ASP_SDIN</text>
<text x="302.4" y="176.1">HPOUTA</text>
<text x="302.4" y="178.6">HPOUTB</text>
<text x="313.9" y="179.8">17</text>
<text x="313.9" y="174.8">15</text>
<text x="313.9" y="177.3">16</text>
<text x="232" y="182.4">40</text>
<text x="237" y="183.7">SWIRE_SEL</text>
<text x="266.8" y="184.2">CS42L42-CNZ</text>
<text x="272.8" y="181.2">U8</text>
<text x="301.5" y="181.2">HPSENSB</text>
<text x="307.3" y="183.7">HS3</text>
<text x="313.9" y="184.9">28</text>
<text x="313.9" y="182.4">24</text>
<text x="124.5" y="188">R9</text>
<text x="124.5" y="190.5">47K</text>
<text x="134.6" y="188">R20</text>
<text x="134.6" y="190.5">47K</text>
<text x="210.8" y="190.1">4.7UF</text>
<text x="232" y="190">22</text>
<text x="237" y="191.3">HSBIAS_FILT</text>
<text x="298.6" y="188.8">HS_CLAMP1</text>
<text x="298.6" y="191.3">HS_CLAMP2</text>
<text x="307.3" y="186.3">HS4</text>
<text x="313.9" y="187.5">26</text>
<text x="313.9" y="190">27</text>
<text x="211.6" y="192.6">X5R</text>
<text x="213" y="195.1">C19</text>
<text x="232" y="192.5">23</text>
<text x="237" y="193.9">HSBIAS_FILT_REF</text>
<text x="304.3" y="196.4">HSIN+</text>
<text x="313.9" y="195.1">29</text>
<text x="313.9" y="197.6">30</text>
<text x="233.3" y="202.7">2</text>
<text x="233.3" y="200.2">1</text>
<text x="237" y="201.5">RESET</text>
<text x="305.1" y="199">HSIN-</text>
<text x="313.9" y="202.7">8</text>
<text x="233.3" y="205.2">3</text>
<text x="237" y="204">INT</text>
<text x="237" y="206.6">WAKE</text>
<text x="306.1" y="209.1">FLYN</text>
<text x="306.2" y="206.6">FLYC</text>
<text x="306.4" y="204">FLYP</text>
<text x="313.9" y="207.8">11</text>
<text x="313.9" y="205.2">9</text>
<text x="351.8" y="207.8">C8</text>
<text x="210.8" y="215.9">R5</text>
<text x="232" y="210.3">49</text>
<text x="237" y="211.7">THERM</text>
<text x="299.4" y="214.2">+VCP_FILT</text>
<text x="313.9" y="212.9">10</text>
<text x="313.9" y="215.4">13</text>
<text x="351.8" y="212.9">2.2uF</text>
<text x="353.1" y="210.4">X5R</text>
<text x="210.8" y="218.4">10K</text>
<text x="300.2" y="216.7">-VCP_FILT</text>
<text x="321.3" y="218">C16</text>
<text x="322.6" y="220.5">X5R</text>
<text x="334" y="218">C17</text>
<text x="335.3" y="220.5">X5R</text>
<text x="351.8" y="220.5">C15</text>
<text x="253.5" y="227.8" transform="rotate(-90 253.5 227.8)">45</text>
<text x="254.8" y="222.8" transform="rotate(-90 254.8 222.8)">SPDIF_TX</text>
<text x="266.2" y="226.4" transform="rotate(-90 266.2 226.4)">5</text>
<text x="267.5" y="222.8" transform="rotate(-90 267.5 222.8)">GNDD/TST_PROG</text>
<text x="271.3" y="227.8" transform="rotate(-90 271.3 227.8)">46</text>
<text x="272.6" y="222.8" transform="rotate(-90 272.6 222.8)">GNDD</text>
<text x="276.4" y="227.8" transform="rotate(-90 276.4 227.8)">38</text>
<text x="277.7" y="222.8" transform="rotate(-90 277.7 222.8)">GNDL</text>
<text x="286.5" y="227.8" transform="rotate(-90 286.5 227.8)">31</text>
<text x="287.9" y="222.8" transform="rotate(-90 287.9 222.8)">GNDA/FILT-</text>
<text x="289.1" y="227.8" transform="rotate(-90 289.1 227.8)">32</text>
<text x="290.4" y="222.8" transform="rotate(-90 290.4 222.8)">FILT+</text>
<text x="294.1" y="227.8" transform="rotate(-90 294.1 227.8)">25</text>
<text x="295.5" y="222.8" transform="rotate(-90 295.5 222.8)">GNDHS</text>
<text x="296.7" y="227.8" transform="rotate(-90 296.7 227.8)">12</text>
<text x="298" y="222.8" transform="rotate(-90 298 222.8)">GNDCP</text>
<text x="321.3" y="223.1">2.2uF</text>
<text x="334" y="223.1">2.2uF</text>
<text x="351.8" y="225.6">2.2uF</text>
<text x="353.1" y="223.1">X5R</text>
<text x="382.2" y="230.3">0</text>
<text x="394.6" y="230.3">R23</text>
<text x="290.8" y="235.8">C7</text>
<text x="292.1" y="238.3">X5R</text>
<text x="382.2" y="235.3">0</text>
<text x="394.6" y="235.3">R22</text>
<text x="290.8" y="240.9">10uF</text>
<text x="218.4" y="287.9">VCC_1V8</text>
<text x="226.1" y="302.3">R19</text>
<text x="226.1" y="304.8">0</text>
<text x="234.9" y="329.8">C9</text>
<text x="234.9" y="334.8">2.2uF</text>
<text x="236.2" y="332.3">X5R</text>
</g>
<g font-size="2.3">
<text x="222" y="68.3">R10</text>
<text x="236.2" y="68.3">0 CDC_SDA</text>
<text x="182.3" y="74.5">[2]</text>
<text x="189.4" y="74.5">MCU_SCL</text>
<text x="222" y="73.4">R11</text>
<text x="236.2" y="73.4">0 CDC_SCL</text>
<text x="248.9" y="84.6">VCC_UNREG</text>
<text x="289.6" y="117.6">VCC_UNREG</text>
<text x="156.9" y="160.8">[2]</text>
<text x="165.5" y="160.8">LAM_SCLK</text>
<text x="200.4" y="159.8">R7</text>
<text x="213.4" y="159.8">0</text>
<text x="473.6" y="161.8">P21</text>
<text x="199.1" y="167.4">R13</text>
<text x="213.4" y="167.4">0</text>
<text x="156.9" y="168.4">[2]</text>
<text x="164.1" y="168.4">LAM_LRCLK</text>
<text x="199.1" y="169.9">R15</text>
<text x="213.4" y="169.9">0</text>
<text x="474.9" y="169.4">P8</text>
<text x="199.1" y="175">R14</text>
<text x="213.4" y="175">0</text>
<text x="473.6" y="174.5">P11</text>
<text x="474.9" y="179.6">P9</text>
<text x="473.6" y="189.7">P10</text>
<text x="88.3" y="201.5">[2]</text>
<text x="94.2" y="201.5">CDC_RESET</text>
<text x="88.3" y="204">[2]</text>
<text x="88.3" y="206.5">[2]</text>
<text x="94.4" y="206.5">CDC_WAKE</text>
<text x="97.1" y="204">CDC_INT</text>
<text x="473.6" y="205">P14</text>
<text x="473.6" y="212.6">P15</text>
<text x="278.1" y="262.4">NC_SPDIF_TX</text>
<text x="298.3" y="332.2">C11</text>
<text x="304.9" y="332.2">1uF</text>
<text x="305" y="334.9">X5R</text>
<text x="210.5" y="339.3">MIC</text>
<text x="210.9" y="337.3">J3</text>
<text x="221.7" y="339.1">1</text>
<text x="299.6" y="339.8">C2</text>
<text x="304.9" y="339.9">1uF</text>
<text x="222.6" y="345.4" transform="rotate(-90 222.6 345.4)">VDD</text>
<text x="223.9" y="347.2">OUT</text>
<text x="230.1" y="347.5">4</text>
<text x="305" y="342.5">X5R</text>
<text x="219.5" y="358.5">2</text>
<text x="220.5" y="355.2" transform="rotate(-90 220.5 355.2)">GND</text>
<text x="222" y="358.5">3</text>
<text x="226" y="355.2" transform="rotate(-90 226 355.2)">GND</text>
<text x="451.4" y="404.6">TITLE</text>
<text x="451.4" y="402.1">SHEET</text>
<text x="451.4" y="409.7">PART #</text>
<text x="451.4" y="417.3">DRAWN BY</text>
<text x="502.2" y="417.3">ENGINEER</text>
<text x="451.4" y="422.4">DATE</text>
<text x="504.2" y="423.7">SHEET</text>
<text x="520.7" y="423.7">OF</text>
<text x="537.7" y="424.7">SIZE</text>
<text x="537.7" y="422.4">SHEET</text>
</g>
</svg>
